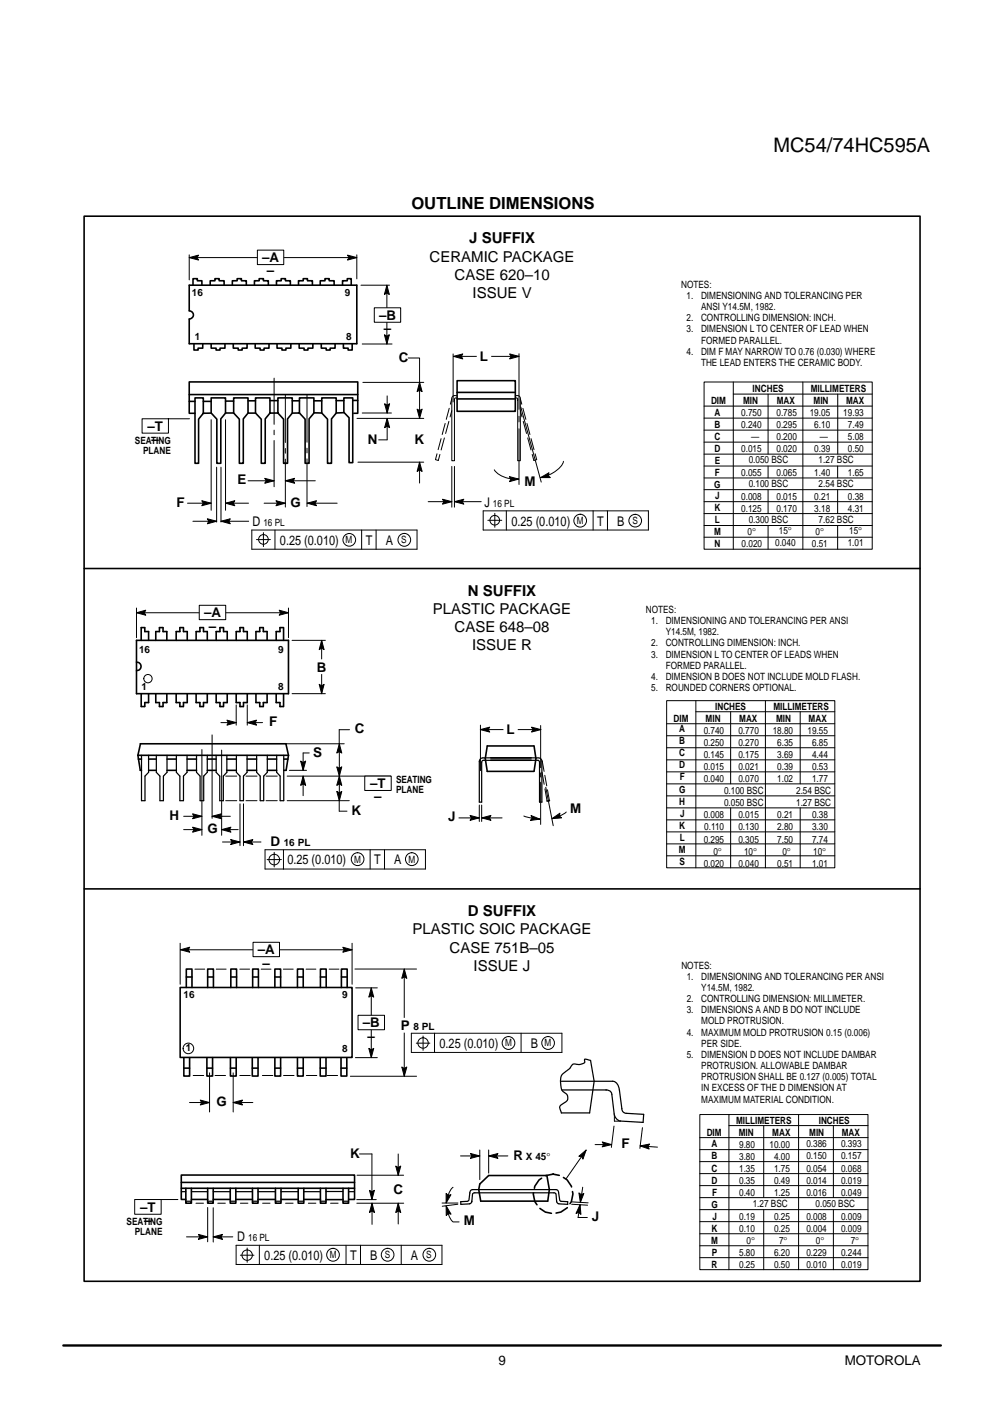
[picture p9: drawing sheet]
<svg xmlns="http://www.w3.org/2000/svg" width="210mm" height="297mm" viewBox="0 0 210 297" stroke-linecap="round" stroke-linejoin="round" font-family="sans-serif">
<g fill="#fff" stroke="#fff" stroke-width=".34">
<path d="M0 276.2h210v20.7h-210z" fill-rule="evenodd"/>
<path d="M9.7 286.2h58.3v9.5h-58.3z" fill-rule="evenodd"/>
</g>
<path d="M13.4 284.7h185.7" fill="none" stroke="#000" stroke-width=".5"/>
<g fill="none" stroke="#000" stroke-width=".34">
<path d="M17.8 45.7h176.9v225.4h-176.9zM40 60.3h35.5v12.4h-35.5v-5.2a.85 .85 0 0 0 .9-.9 .85 .85 0 0 0-.9-.8zM40.8 60.3v-1.3h1v.4h.9v.9M41 72.7v1.4h.9v-.4h1v-1M44.5 60.3v-.9h1v-.4h.9v.4h1v.9M44.7 72.7v1h1v.4h.9v-.4h1v-1M49.2 60.3v-.9h1v-.4h.9v.4h1v.9M49.4 72.7v1h1v.4h.8v-.4h1.1v-1M53.8 60.3v-.9h1v-.4h.9v.4h1.1v.9M54 72.7v1h1v.4h.9v-.4h1v-1M58.5 60.3v-.9h1v-.4h.9v.4h1v.9M58.6 72.7v1h1.1v.4h.8v-.4h1v-1"/>
<path d="M63.2 60.3v-.9h1v-.4h.9v.4h1v.9M63.3 72.7v1h1v.4h.9v-.4h1v-1M67.8 60.3v-.9h1v-.4h.9v.4h1v.9M68 72.7v1h1v.4h.9v-.4h1v-1M72.5 60.3v-.9h1v-.4h.8v1.3M72.7 72.7v1h1v.4h.8v-1.4M40 83.5h35.7M40 84.9h1.3M41.3 87.4h-1.3v-6.6h35.7v6.6h-.8M43 84.9h1.7M44.7 84.2h3v3.2l-1 1.2v9.4h-.8v-9.3l-1.2-1.3zM44.7 87.4h-1.7v-3.2h-1.7v13.8h.7v-9.3l1-1.3"/>
<path d="M47.7 87.4h1.7l1.2 1.3v9.3h.9v-9.4l1-1.2M47.7 84.9h1.7M49.4 87.4v-3.2h3.1v3.2h1.6M52.5 84.8h1.6M57.1 84.8h1.7M58.8 87.4l1.2 1.3v9.3h.8v-9.4l1-1.2v-3.2h-3v3.2h-1.7l-1 1.2v9.4h-.8v-9.3l-1.2-1.3v-3.2h3v3.2M61.8 84.8h1.6M63.4 87.4v-3.2h3v3.2l-1 1.2v9.4h-.8v-9.3l-1.2-1.3h-1.6M66.4 87.3l1.7 .1M66.4 84.8h1.7M68.1 84.2h3v3.2l-1 1.2v9.4h-.8v-9.3l-1.2-1.3zM71.1 84.8h1.7"/>
<path d="M72.8 84.2h1.8v13.7h-.7v-9.5l-1.1-1.2zM72.8 87.3l-1.7 .1M74.6 84.7h1.1M17.8 120.3h176.9"/>
</g>
<g fill="none" stroke="#000" stroke-width=".21">
<path d="M40 54.5l2-.5-.3 .5 .3 .5zM40 53.9v5.3M40 54.5h35.5M73.5 54l2 .5-2 .5 .3-.5zM75.5 53.9v5.1M76.4 60.3h6M76.6 72.8h6.4M81.3 70.8l.6 .3 .5-.3-.5 2zM81.9 60.3l.5 2-.5-.3-.6 .3zM81.9 60.3v12.5M86.4 75.7h2.4v12.8M96 75.4l1.9-.5-.3 .5 .3 .5z"/>
<path d="M96 75.4h13.8M107.8 74.9l2 .5-2 .5 .4-.5zM44.7 88.8v19.2M45.8 98.8v11.7M46.8 98.8v11.6M47.7 88.8v19.2M75.5 88.5h14.2M75.7 97.8h14M76.6 87.4h6.2M76.8 80.9h12.9M80.1 93.1h1.8M81.4 85.4l.5 .3 .5-.3-.5 2z"/>
<path d="M81.9 88.5l.5 2-.5-.3-.5 .3zM81.9 83.8v3.6M81.9 88.5v4.6M88.3 86.6l.5 .3 .5-.3-.5 1.9zM88.8 80.9l.5 2-.5-.3-.5 .3zM88.8 97.8l.5 1.9-.5-.3-.5 .3zM88.8 97.8v4.4M95.6 98.7v8.6M96.2 98.7v8.6M96.8 83.7h-.7a.6 .6 0 0 0-.5 .7v13.1h.6l-.1-13 .2-.3h.5M104.6 99.4a5.9 5.9 0 0 0 5.2 2M108.9 83.7h.7a.6 .6 0 0 1 .5 .7v13.1h-.6l.1-13-.2-.3h-.5"/>
<path d="M110.2 86.1l4.3 15.9M119.2 97.6a5.3 5.3 0 0 1-3.3 3l-1.5 .4M149 80.8h35.6v35.4h-35.6zM149 85.9h35.6M149 91h35.6M149 88.5h35.6M149 93.5h35.6M149 96.1h35.6M149 98.6h35.6M155.2 80.8v35.4M155.2 83.4h29.4M162.5 83.4v12.7"/>
<path d="M162.5 98.6v2.5M169.9 80.8v35.4M177.2 98.6v2.5M177.3 83.4v12.7M39.7 106.5h5M40.8 110.3h5M42.7 105.9l2 .6-2 .5 .3-.5zM43.9 109.8l1.9 .5-1.9 .5 .3-.5zM47.7 106.5l2-.6-.3 .6 .3 .5zM47.7 106.5h4.9M52.5 101.7h5.5M55.9 106.5h4.5"/>
<path d="M56 101.2l2 .5-2 .5 .3-.5zM58.4 105.9l2 .6-2 .5 .3-.5zM60.4 101.7l1.9-.5-.3 .5 .3 .5zM60.4 101.7h6.3M65 106.5l2-.6-.3 .6 .3 .5zM65 106.5h6.3M90.6 106.1h5M93.6 105.6l2 .5-2 .6 .3-.6zM96.2 106.1l1.9-.5-.3 .5 .3 .6zM96.2 106.1h5.6M107.8 100.8l2 .6-2 .5 .3-.5zM114.4 101l1.8-1-.2 .6 .4 .4z"/>
<path d="M149 101.1h35.6M149 103.6h35.6M149 106.1h35.6M149 111.2h35.6M149 108.7h35.6M149 113.7h35.6M162.5 103.6v5.1M162.5 111.2v5M177.2 103.6v5.1M177.2 111.2v5"/>
</g>
<g fill="#000">
<path d="M40 54.5l2-.5-.3 .5 .3 .5z" fill-rule="evenodd"/>
<path d="M73.5 54l2 .5-2 .5 .3-.5z" fill-rule="evenodd"/>
<path d="M81.3 70.8l.6 .3 .5-.3-.5 2z" fill-rule="evenodd"/>
<path d="M81.9 60.3l.5 2-.5-.3-.6 .3z" fill-rule="evenodd"/>
<path d="M96 75.4l1.9-.5-.3 .5 .3 .5z" fill-rule="evenodd"/>
<path d="M107.8 74.9l2 .5-2 .5 .4-.5z" fill-rule="evenodd"/>
<path d="M81.9 88.5l.5 2-.5-.3-.5 .3z" fill-rule="evenodd"/>
<path d="M81.4 85.4l.5 .3 .5-.3-.5 2z" fill-rule="evenodd"/>
<path d="M88.3 86.6l.5 .3 .5-.3-.5 1.9z" fill-rule="evenodd"/>
<path d="M88.8 80.9l.5 2-.5-.3-.5 .3z" fill-rule="evenodd"/>
<path d="M88.8 97.8l.5 1.9-.5-.3-.5 .3z" fill-rule="evenodd"/>
<path d="M42.7 105.9l2 .6-2 .5 .3-.5z" fill-rule="evenodd"/>
<path d="M43.9 109.8l1.9 .5-1.9 .5 .3-.5z" fill-rule="evenodd"/>
<path d="M47.7 106.5l2-.6-.3 .6 .3 .5z" fill-rule="evenodd"/>
<path d="M56 101.2l2 .5-2 .5 .3-.5z" fill-rule="evenodd"/>
<path d="M58.4 105.9l2 .6-2 .5 .3-.5z" fill-rule="evenodd"/>
<path d="M60.4 101.7l1.9-.5-.3 .5 .3 .5z" fill-rule="evenodd"/>
<path d="M65 106.5l2-.6-.3 .6 .3 .5z" fill-rule="evenodd"/>
<path d="M93.6 105.6l2 .5-2 .6 .3-.6z" fill-rule="evenodd"/>
<path d="M96.2 106.1l1.9-.5-.3 .5 .3 .6z" fill-rule="evenodd"/>
<path d="M107.8 100.8l2 .6-2 .5 .3-.5z" fill-rule="evenodd"/>
<path d="M114.4 101l1.8-1-.2 .6 .4 .4z" fill-rule="evenodd"/>
</g>
<path d="M58 80v23" fill="none" stroke="#000" stroke-width=".21" stroke-dasharray="9.8 1.2 1 1.2"/>
<path d="M60.4 83.5v23.8M65 83.5v23.7" fill="none" stroke="#000" stroke-width=".21" stroke-dasharray="10.1 1.3 1 1.3"/>
<path d="M95.6 84.4l-3.5 12.8M110.1 84.4l3.5 12.8" fill="none" stroke="#000" stroke-width=".21" stroke-dasharray="2.4 .9" stroke-dashoffset="1.2"/>
<path d="M92.1 97.2l.6 .2M113.6 97.2l-.6 .2" fill="none" stroke="#000" stroke-width=".21" stroke-dasharray="5.1 2.4" stroke-dashoffset="2.5"/>
<path d="M92.7 97.4l2.9-10.5M113 97.4l-2.9-10.5" fill="none" stroke="#000" stroke-width=".21" stroke-dasharray="2.6 1" stroke-dashoffset="1.3"/>
<path d="M95.9 74.9v10.1" fill="none" stroke="#000" stroke-width=".21" stroke-dasharray="10.2 1.3 1 1.3"/>
<path d="M109.8 74.8v27.7" fill="none" stroke="#000" stroke-width=".21" stroke-dasharray="11.8 1.5 1.2 1.5"/>
<path d="M96.7 80.5h12.3v6.5h-12.3z" fill-rule="evenodd" fill="#fff"/>
<path d="M96.7 80.5h12.3v6.5h-12.3zM96.7 84.4h12.3M96.7 83h12.3" fill="none" stroke="#000" stroke-width=".34"/>
<path d="M54.5 52.9h5.5v3.1h-5.5z" fill-rule="evenodd" fill="#fff"/>
<path d="M54.5 52.9h5.5v3.1h-5.5z" fill="none" stroke="#000" stroke-width=".21"/>
<path d="M79.2 65.1h5.6v3.1h-5.6z" fill-rule="evenodd" fill="#fff"/>
<path d="M79.2 65.1h5.6v3.1h-5.6zM46.8 110.3l1.9-.5-.3 .5 .3 .5zM46.8 110.3h5.8" fill="none" stroke="#000" stroke-width=".21"/>
<path d="M46.8 110.3l1.9-.5-.3 .5 .3 .5z" fill-rule="evenodd" fill="#000"/>
<path d="M30.1 88.6h10h-4.5v3h-5.5z" fill-rule="evenodd" fill="#fff"/>
<path d="M35.6 88.6v3h-5.5v-3h10" fill="none" stroke="#000" stroke-width=".21"/>
<path d="M100.9 73.9h3v3.2h-3z" fill-rule="evenodd" fill="#fff"/>
<g fill="none" stroke="#000" stroke-width=".21">
<path d="M53.3 112.1h34.9v4.1h-34.9zM54.3 114.2h2.9M55.7 112.7v2.9M58.2 112.1v4.1M76.5 112.1v4.1M79.6 112.1v4.1M102.2 108.1h35v4h-35zM103.2 110.1h3M104.7 108.6v3M107.1 108.1v4M125.5 108.1v4M128.5 108.1v4"/>
<path d="M28.9 129.6l1.9-.5-.3 .5 .3 .6zM28.9 128.6v6.3M28.9 129.6h32.1M59.1 129.1l1.9 .5-1.9 .6 .3-.6zM61 128.6v6.3M61.8 135.5h7M68.1 135.5l.5 1.9-.5-.3-.6 .3zM68.1 135.5v11.3M46.7 152.9h3.3M48 152.4l2 .5-2 .5 .3-.5zM50 149.1v4.3M52.3 152.9l2-.5-.3 .5 .3 .5z"/>
<path d="M52.3 149.1v4.3M52.3 152.9h3.3M60.5 157.4h12.3M61.8 146.8h7M65.4 159.3h-1.3v3.7M67.5 144.8l.6 .3 .5-.3-.5 2zM71.8 157.4l.5 1.9-.5-.3-.5 .3zM74 154.4h-2.2v17.2h1.6M101.6 154.4l2-.6-.3 .6 .3 .5zM101.6 154.4h12.8M112.5 153.8l1.9 .6-1.9 .5 .3-.5zM141.1 148.2h35.5v35.4h-35.5z"/>
<path d="M141.1 153.1h35.5M141.1 158.2h35.5M141.1 155.7h35.5M147.2 148.2v35.4M147.2 150.6h29.4M154.6 150.6v15.2M162 148.2v35.4M169.3 150.6v15.2M38.9 175.5h3.8M38.9 172.7h3.8M40.8 175l1.9 .5-1.9 .6 .3-.6zM40.8 172.2l1.9 .5-1.9 .5 .3-.5z"/>
<path d="M44.9 172.7l1.9-.5-.3 .5 .3 .5zM44.9 172.7h3.8M46.9 175.5l2-.5-.3 .5 .3 .6zM46.9 175.5h3.5M47.1 178.1h3.7M47.8 169.4h2.3M47.8 164.2h2.3M48.8 177.6l2 .5-2 .6 .3-.6zM50.8 170.1v8.8M51.5 178.1l2-.5-.3 .5 .3 .6zM51.5 170.1v8.8M51.5 178.1h3.7"/>
<path d="M52 169.4h2.4M52 164.2h2.4M56.3 169.4h2.4M56.3 164.2h2.4M60.8 169.4h13.1M60.8 164.2h21.9M61.2 163h3.7M63.6 161l.5 .3 .6-.3-.6 2zM64.1 164.2l.6 2-.6-.3-.5 .3zM64.1 164.2v4.1M71.3 162.2l.5 .3 .5-.3-.5 2zM71.3 167.4l.5 .3 .5-.3-.5 2z"/>
<path d="M71.8 164.2l.5 2-.5-.3-.5 .3zM97.1 173h4.3M99.5 172.5l1.9 .5-1.9 .6 .3-.6zM101.4 170.3v3.5M101.9 173l2-.5-.3 .5 .3 .6zM101.9 170.3v3.5M101.9 173h4.3M110.8 172.6l2.3 .5M112.4 172.5l1.8 .8-2 .3 .4-.5zM112.9 173.2l1.3 .1M116.8 173.2l1.7-1.2-.1 .6 .4 .4zM117.9 172.8l-1.1 .4"/>
<path d="M119.8 171.8l-1.8 1M141.1 160.8h35.5M141.1 163.3h35.5M141.1 168.4h35.5M141.1 165.8h35.5M141.1 170.9h35.5M141.1 173.5h35.5M141.1 178.5h35.5M141.1 176h35.5M154.6 170.9v12.7M169.3 170.9v12.7M141.1 181.1h35.5"/>
<circle cx="55.7" cy="114.1" r="1.02"/>
<circle cx="73.9" cy="114.2" r="1.34"/>
<circle cx="85.5" cy="114.2" r="1.35"/>
<circle cx="104.7" cy="110.1" r="1.02"/>
<circle cx="122.8" cy="110.1" r="1.35"/>
<circle cx="134.4" cy="110.2" r="1.34"/>
<circle cx="31.3" cy="143.6" r=".88"/>
</g>
<g fill="#000">
<path d="M28.9 129.6l1.9-.5-.3 .5 .3 .6z" fill-rule="evenodd"/>
<path d="M59.1 129.1l1.9 .5-1.9 .6 .3-.6z" fill-rule="evenodd"/>
<path d="M68.1 135.5l.5 1.9-.5-.3-.6 .3z" fill-rule="evenodd"/>
<path d="M48 152.4l2 .5-2 .5 .3-.5z" fill-rule="evenodd"/>
<path d="M52.3 152.9l2-.5-.3 .5 .3 .5z" fill-rule="evenodd"/>
<path d="M67.5 144.8l.6 .3 .5-.3-.5 2z" fill-rule="evenodd"/>
<path d="M71.8 157.4l.5 1.9-.5-.3-.5 .3z" fill-rule="evenodd"/>
<path d="M101.6 154.4l2-.6-.3 .6 .3 .5z" fill-rule="evenodd"/>
<path d="M112.5 153.8l1.9 .6-1.9 .5 .3-.5z" fill-rule="evenodd"/>
<path d="M40.8 175l1.9 .5-1.9 .6 .3-.6z" fill-rule="evenodd"/>
<path d="M40.8 172.2l1.9 .5-1.9 .5 .3-.5z" fill-rule="evenodd"/>
<path d="M44.9 172.7l1.9-.5-.3 .5 .3 .5z" fill-rule="evenodd"/>
<path d="M46.9 175.5l2-.5-.3 .5 .3 .6z" fill-rule="evenodd"/>
<path d="M48.8 177.6l2 .5-2 .6 .3-.6z" fill-rule="evenodd"/>
<path d="M51.5 178.1l2-.5-.3 .5 .3 .6z" fill-rule="evenodd"/>
<path d="M64.1 164.2l.6 2-.6-.3-.5 .3z" fill-rule="evenodd"/>
<path d="M63.6 161l.5 .3 .6-.3-.6 2z" fill-rule="evenodd"/>
<path d="M71.3 162.2l.5 .3 .5-.3-.5 2z" fill-rule="evenodd"/>
<path d="M71.3 167.4l.5 .3 .5-.3-.5 2z" fill-rule="evenodd"/>
<path d="M71.8 164.2l.5 2-.5-.3-.5 .3z" fill-rule="evenodd"/>
<path d="M99.5 172.5l1.9 .5-1.9 .6 .3-.6z" fill-rule="evenodd"/>
<path d="M101.9 173l2-.5-.3 .5 .3 .6z" fill-rule="evenodd"/>
<path d="M112.4 172.5l1.8 .8-2 .3 .4-.5z" fill-rule="evenodd"/>
<path d="M116.8 173.2l1.7-1.2-.1 .6 .4 .4z" fill-rule="evenodd"/>
</g>
<path d="M29.9 159.8v9.6h.8v-5.2l.7-.8v-3.6M33.1 159.8v3.6l.7 .8v5.2h.8v-5.2l.7-.8v-3.6M37.3 159.8v3.6l.8 .8v5.2h.7v-5.2l.8-.8v-3.6M41.6 159.8v3.6l.7 .8v5.2h.8v-5.2l.8-.8v-3.6M45.7 159.8v3.6l.8 .8v5.2h.8v-5.2l.7-.8v-3.6M50 159.8v3.6l.8 .8v5.2h.7v-5.2l.8-.8v-3.6M54.3 159.8v3.6l.8 .8v5.2h.7v-5.2l.8-.8v-3.6M58.5 159.8v3.6l.8 .8v5.2h.7v-9.6M113.8 160.3l-11.8 .1a.78 .78 0 0 0-.6 .7v8.6h.5v-8.4l.2-.4h11.7l.3 .2 .1 .2M113.9 160.3l.2 .1a.78 .78 0 0 1 .6 .7v8.6h-.5v-8.6" fill="none" stroke="#000" stroke-width=".26"/>
<g fill="none" stroke="#000" stroke-width=".34">
<path d="M28.9 135.5h32.1v11.3h-32.1zM30.6 132.8h-.7v2.7M30.6 132.8v.8h.8v1.9M34.5 132.8h-.8v.8h-.7v1.9M34.5 132.8v.8h.8v1.9M38.8 132.8h-.7v.8h-.8v1.9M38.8 132.8v.8h.8v1.9M43 132.8h-.7v.8h-.8v1.9M43.1 132.8v.8h.8v1.9M47.3 132.8h-.8v.8h-.8v1.9M47.3 132.8v.8h.8v1.9M51.5 132.8h-.7v.8h-.8v1.9"/>
<path d="M51.5 132.8v.8h.8v1.9M54.2 135.5v-1.9h.8v-.8h.7v.8h.8v1.9M60 132.8h-.8v.8h-.8v1.9M60 132.8v2.7M28.9 140.1a.9 .9 0 0 1 .9 .9 .9 .9 0 0 1-.9 .9M29.2 159.8l.5 3.2h.2M29.2 159.8h31.8M29.7 157.4h30.8l.5 2.4M29.7 157.4l-.5 2.4M29.9 146.8v2.7h.7M31.4 146.8v1.8h-.8v.9M33 146.8v1.8h.7v.9h.8"/>
<path d="M35.3 146.8v1.8h-.8v.9M37.3 146.8v1.8h.8v.9h.7M39.6 146.8v1.8h-.8v.9M41.5 146.8v1.8h.8v.9h.7M43.9 146.8v1.8h-.8v.9M45.7 146.8v1.8h.8v.9h.8M48.1 146.8v1.8h-.8v.9M50 146.8v1.8h.8v.9h.7M52.3 146.8v1.8h-.8v.9M54.2 146.8v1.8h.8v.9h.7v-.9h.8v-1.8M58.4 146.8v1.8h.8v.9h.8M60 146.8v2.7"/>
<path d="M61 159.8l-.5 3.2h-.5M112.9 157.8h-9.8l-.4 2.7 .4 2.7h9.8M113 157.8l.4 2.7-.4 2.7M29.3 160.6h.6M31.4 160.6h1.7M31.4 163h1.7M35.3 160.6h2M35.3 163h2M39.6 160.6h2M39.6 163h2M43.9 160.6h1.8M43.9 163h1.8"/>
<path d="M48 160.6h2M48 163h2M52.3 160.6h2M52.3 163h2M56.6 160.6h1.9M56.6 163h1.9M60 160.6h.9M103.8 160.3h8.6M103.8 160.8h8.6M116.3 169.4l-.5 .1"/>
</g>
<path d="M114.4 174.4v-21" fill="none" stroke="#000" stroke-width=".21" stroke-dasharray="8.9 1.1 .9 1.1"/>
<path d="M101.7 153.4v9.7" fill="none" stroke="#000" stroke-width=".21" stroke-dasharray="9.6 2.4 1 2.4"/>
<path d="M115.5 166.6l1.6 8.1" fill="none" stroke="#000" stroke-width=".21" stroke-dasharray="8.3 2.1 .8 2.1"/>
<path d="M42.7 158.6v18.1" fill="none" stroke="#000" stroke-width=".21" stroke-dasharray="18.2 2.3 1.8 2.3"/>
<path d="M46.9 158.7v18" fill="none" stroke="#000" stroke-width=".21" stroke-dasharray="18 2.3 1.8 2.3"/>
<path d="M44.9 155.5v17.6" fill="none" stroke="#000" stroke-width=".21" stroke-dasharray="17.7 2.2 1.8 2.2"/>
<path d="M114.7 161l1.6 8.4" fill="none" stroke="#000" stroke-width=".21" stroke-dasharray="2.3 .8"/>
<path d="M115.8 169.5l-1.1-6.2" fill="none" stroke="#000" stroke-width=".21" stroke-dasharray="2.6 1"/>
<path d="M42.2 128.1h5.6v3h-5.6z" fill-rule="evenodd" fill="#fff"/>
<path d="M42.2 128.1h5.6v3h-5.6z" fill="none" stroke="#000" stroke-width=".21"/>
<g fill="#fff">
<path d="M66.7 139.5h3v3.1h-3z" fill-rule="evenodd"/>
<path d="M77.2 164.2h5.6v3h-5.6z" fill-rule="evenodd"/>
</g>
<path d="M77.2 164.2h5.6v3h-5.6z" fill="none" stroke="#000" stroke-width=".21"/>
<path d="M106.5 152.8h3.1v3.1h-3.1z" fill-rule="evenodd" fill="#fff"/>
<g fill="none" stroke="#000" stroke-width=".21">
<path d="M56.1 179.8h33.9v4.1h-33.9zM60 179.8v4.1M78.3 179.8v4.1M81.4 179.8v4.1M38.1 199.6v8.6M56.5 181.9h3M58 180.3v3.1M74.5 199.6v8.6M38.2 200.9l1.9-.5-.3 .5 .3 .6zM38.2 200.9h36.3M41.2 205h2.1M45.8 205h2"/>
<path d="M50.7 205h2.1M55.3 205h2M60 205h2M64.8 205h2M69.6 205h2.1M72.5 200.4l2 .5-2 .6 .3-.6zM75.1 205h13M75.3 209h4.5M78.6 209l.5 2-.5-.3-.6 .3zM78.6 209v14.8M85.5 205l.6 2-.6-.3-.5 .3zM85.5 205v22.7"/>
<path d="M40.1 233.3h4.2M40.9 227.5h2.2M42.4 232.7l1.9 .6-1.9 .5 .3-.5zM45.5 227.5h2.2M49.3 233.3l2-.6-.3 .6 .3 .5zM49.3 233.3h4.2M50.7 227.5h2.3M55.5 227.5h2.2M60 227.5h2.2M64.8 227.5h2.2M69.2 227.5h2.2M74.1 227.7h14"/>
<path d="M75.2 223.8h4.6M78 221.8l.6 .3 .5-.3-.5 2zM85 225.7l.5 .3 .6-.3-.6 2zM148.1 235.8h35.6v32.8h-35.6zM154.2 235.8v32.8M154.2 238.1h29.5M161.6 238.1v15.3M169 235.8v32.8M176.3 238.1v15.3M28.5 253.8h9.1M41.5 254.6h1.6M43.9 255.5v7.2"/>
<path d="M45.1 255.5v7.3M46.1 254.6h1.6M50.9 254.6h1.6M55.6 254.6h1.5M60.4 254.6h1.6M65.2 254.6h1.6M69.9 254.6h1.6M75.5 253.8h4.1M75.5 254.6h9.9M75.5 248.6h9.9M76.1 244.1h2.6v9.7M78.2 251.8l.5 .3 .5-.3-.5 2z"/>
<path d="M78.7 254.6l.5 1.9-.5-.3-.5 .3zM78.7 254.6v4.4M148.1 240.7h35.6M148.1 245.8h35.6M148.1 243.2h35.6M148.1 248.3h35.6M148.1 250.8h35.6M148.1 255.9h35.6M148.1 253.4h35.6M148.1 258.5h35.6M161.6 255.9v12.7M176.3 255.9v12.7"/>
<path d="M39.5 261.7h4.4M42 261.2l1.9 .5-1.9 .5 .3-.5zM45.1 261.7l2-.5-.3 .5 .3 .5zM45.1 261.7h4.2M50 263.5h43.5v4h-43.5zM54.9 263.5v4M73.2 263.5v4M76.3 263.5v4M84.9 263.5v4M148.1 261h35.6M148.1 263.6h35.6M148.1 266.1h35.6"/>
<circle cx="58" cy="181.9" r="1.12"/>
<circle cx="75.7" cy="181.8" r="1.35"/>
<circle cx="87.1" cy="181.8" r="1.35"/>
<circle cx="39.9" cy="221.8" r="1.12"/>
<circle cx="70.5" cy="265.5" r="1.35"/>
<circle cx="82" cy="265.5" r="1.35"/>
<circle cx="90.8" cy="265.5" r="1.35"/>
</g>
<g fill="none" stroke="#000" stroke-width=".34">
<path d="M38.1 208.9h36.4v14.8h-36.4zM39.4 208.9v-3.9h1.2v3.9M39.4 206.7h1.2M43.9 208.9v-3.9h1.3v3.9M43.9 206.7h1.3M48.8 208.9v-3.9h1.3v3.9M48.8 206.7h1.3M53.5 208.9v-3.9h1.2v3.9M53.5 206.7h1.2M58.2 208.9v-3.9h1.2v3.9M58.2 206.7h1.2M62.9 208.9v-3.9h1.3v3.9"/>
<path d="M62.9 206.7h1.3M67.8 208.9v-3.9h1.2v3.9M67.8 206.7h1.2M72.2 208.9v-3.9h1.3v3.9M72.2 206.7h1.3M38.9 223.8v3.9h1.2v-3.9M38.9 226h1.2M43.8 223.8v3.9h1.2v-3.9M43.8 226h1.2M48.8 223.8v3.9h1.2v-3.9M48.8 226h1.2M53.4 223.8v3.9h1.2v-3.9"/>
<path d="M53.4 226h1.2M58.2 223.8v3.9h1.2v-3.9M58.2 226h1.2M62.9 223.8v3.9h1.3v-3.9M62.9 226h1.3M67.8 223.8v3.9h1.2v-3.9M67.8 226h1.2M72.2 223.8v3.9h1.2v-3.9M72.2 226h1.2M38.4 251.4h36.6M38.4 250.2h36.6M39.3 253.8h-.9v-5.2h36.6v5.2h-1.2"/>
<path d="M39.3 251.4v3.2h1.2v-3.2M40.5 253.8h3.4M43.9 251.4v3.2h1.2v-3.2M45.1 253.8h3.6M48.7 251.4v3.2h1.2v-3.2M49.9 253.8h3.5M53.4 251.4v3.2h1.2v-3.2M54.6 253.8h3.7M58.3 251.4v3.2h1.2v-3.2M59.5 253.8h3.6M63.1 251.4v3.2h1.2v-3.2M64.3 253.8h3.5"/>
<path d="M67.8 251.4v3.2h1.2v-3.2M69 253.8h3.6M72.6 251.4v3.2h1.2v-3.2"/>
</g>
<g fill="none" stroke="#000" stroke-width=".26">
<path d="M38.4 252.1h.9M39.3 254.1h1.2M40.5 252.1h3.4M43.9 254.1h1.2M45.1 252.1h3.6M48.7 254.1h1.2M49.9 252.1h3.5M53.4 254.1h1.2M54.6 252.1h3.7M58.3 254.1h1.2M59.5 252.1h3.6M63.1 254.1h1.2"/>
<path d="M64.3 252.1h3.5M67.8 254.1h1.2M69 252.1h3.5M72.6 254.1h1.2M73.8 252.1h1.1"/>
</g>
<g fill="#000">
<path d="M38.2 200.9l1.9-.5-.3 .5 .3 .6z" fill-rule="evenodd"/>
<path d="M72.5 200.4l2 .5-2 .6 .3-.6z" fill-rule="evenodd"/>
<path d="M78.6 209l.5 2-.5-.3-.6 .3z" fill-rule="evenodd"/>
<path d="M85.5 205l.6 2-.6-.3-.5 .3z" fill-rule="evenodd"/>
<path d="M42.4 232.7l1.9 .6-1.9 .5 .3-.5z" fill-rule="evenodd"/>
<path d="M49.3 233.3l2-.6-.3 .6 .3 .5z" fill-rule="evenodd"/>
<path d="M78 221.8l.6 .3 .5-.3-.5 2z" fill-rule="evenodd"/>
<path d="M85 225.7l.5 .3 .6-.3-.6 2z" fill-rule="evenodd"/>
<path d="M78.2 251.8l.5 .3 .5-.3-.5 2z" fill-rule="evenodd"/>
<path d="M78.7 254.6l.5 1.9-.5-.3-.5 .3z" fill-rule="evenodd"/>
<path d="M42 261.2l1.9 .5-1.9 .5 .3-.5z" fill-rule="evenodd"/>
<path d="M45.1 261.7l2-.5-.3 .5 .3 .5z" fill-rule="evenodd"/>
</g>
<path d="M44.3 227v8.3M49.3 227v8.3" fill="none" stroke="#000" stroke-width=".21" stroke-dasharray="8.3 2.1 .8 2.1"/>
<path d="M53.5 199.4h5.6v3h-5.6z" fill-rule="evenodd" fill="#fff"/>
<path d="M53.5 199.4h5.6v3h-5.6z" fill="none" stroke="#000" stroke-width=".21"/>
<path d="M75.8 214.8h5.6v3.1h-5.6z" fill-rule="evenodd" fill="#fff"/>
<g fill="none" stroke="#000" stroke-width=".21">
<path d="M75.8 214.8h5.6v3.1h-5.6zM129.9 238.2l-.5 4.6M130 235.9v1.3h1.2M135.9 238.6l-.5 4.4M28.5 253.9v3h5.6v-3M83.7 246.7l.6 .3 .5-.3-.5 2zM84.3 254.6l.5 1.9-.5-.3-.6 .3zM84.3 244.1v4.6M84.3 254.6v4.4M93.5 254.5h3.4M94.4 252.5l.4 .4 .6-.1-1 1.7zM94.4 255.1l1 1.8-.5-.2-.5 .5z"/>
<path d="M94.4 255.1l.2 .7M94.7 256.3a4.1 4.1 0 0 0 1.2 2.2h1.2M95.9 251.2a4.1 4.1 0 0 0-1.2 2.2l-.3 1.1M96.9 254.8l-3.3 .4M97.4 244.6h4.1M99.5 244l2 .6-2 .5 .4-.5zM101.5 243.3v6.3M103.4 244.6l2-.6-.3 .6 .3 .5zM103.4 243.3v4.9M103.4 244.6h4.1M121 254.8l3.3 .2M121 254.3l3.4 .2"/>
<path d="M122.5 244.6l1.5-1.3-.7 1.9-.2-.5zM122.5 252.4l.5 .3 .5-.2-.7 1.9zM122.7 254.9l.2 2-.5-.4-.5 .2zM122.7 254.9l-.4 2.7h2M123.3 251.2l-.5 3.2M124 243.3l-4.2 6.1M125.9 242.2h3.5M127.4 241.6l2 .6-2 .4 .3-.5zM135.4 242.4l2-.4-.3 .5 .3 .6zM135.4 242.4l3.7 .3"/>
</g>
<g fill="#000">
<path d="M83.7 246.7l.6 .3 .5-.3-.5 2z" fill-rule="evenodd"/>
<path d="M84.3 254.6l.5 1.9-.5-.3-.6 .3z" fill-rule="evenodd"/>
<path d="M94.4 252.5l.4 .4 .6-.1-1 1.7z" fill-rule="evenodd"/>
<path d="M94.4 255.1l1 1.8-.5-.2-.5 .5z" fill-rule="evenodd"/>
<path d="M99.5 244l2 .6-2 .5 .4-.5z" fill-rule="evenodd"/>
<path d="M103.4 244.6l2-.6-.3 .6 .3 .5z" fill-rule="evenodd"/>
<path d="M122.7 254.9l.2 2-.5-.4-.5 .2z" fill-rule="evenodd"/>
<path d="M122.5 252.4l.5 .3 .5-.2-.7 1.9z" fill-rule="evenodd"/>
<path d="M122.5 244.6l1.5-1.3-.7 1.9-.2-.5z" fill-rule="evenodd"/>
<path d="M127.4 241.6l2 .6-2 .4 .3-.5z" fill-rule="evenodd"/>
<path d="M135.4 242.4l2-.4-.3 .5 .3 .6z" fill-rule="evenodd"/>
</g>
<path d="M118.6 228.8h11.1a1.79 1.79 0 0 1 1.4 1.8l.6 4.4 .3 .4 .5 .1 3.7 .3-.1 1.7-4.8-.3-.7-.4-.6-.8-.6-4.7-.3-.5-.9-.2M118.9 230.6h9.4M119.1 227.2l.4-.3a4.5 4.5 0 0 0 1.7-1.7h1.7l.6-.3 .2-.3a.36 .36 0 0 1 .1-.5 .36 .36 0 0 1 .5 .1l.7 .2 .7 4.4-.9 6.7h-6l-.1-.4a1.03 1.03 0 0 1 .5-1.7l.7-.5 .2-.6a1.43 1.43 0 0 0-1-1.4l-.3-.7-.2-1.6 .2-1zM99.4 254.7l.4-.3 .2-1.7 .4-.3h16.9l.4 .3 .1 1.7 .5 .3M99.4 254.7l-1.9 .1v-.6h1.4l.3-.2 .3-1.9 .1-.3 .4-.1h17.7l.3 .1 .2 .3 .3 1.9 1.6 .2v.6l-1.8-.1" fill="none" stroke="#000" stroke-width=".26"/>
<path d="M101.5 250.5l1.9-1.8h12.3l.5 3-.3 2.4h-14.2l-.4-2.4z" fill="none" stroke="#000" stroke-width=".34"/>
<path d="M117 248.4a4.2 4.2 0 0 1 3.9 5.8 4.2 4.2 0 0 1-6.8 1.4 4.2 4.2 0 0 1 1.3-6.9l1.6-.3" fill="none" stroke="#000" stroke-width=".34" stroke-dasharray="2.7 1" stroke-dashoffset="1.4"/>
<path d="M84.1 215.3h3v3.2h-3z" fill-rule="evenodd" fill="#fff"/>
<g fill="none" stroke="#000" stroke-width=".21">
<path d="M87 218.6h31.9v4.1h-31.9zM89.5 219.2v3M91.9 218.6v4.1M110.3 218.6v4.1M88.1 220.7h2.9M50.9 265.6h2.8M52.3 264v3.1"/>
<circle cx="89.5" cy="220.7" r="1.1"/>
<circle cx="107.6" cy="220.7" r="1.35"/>
<circle cx="116" cy="220.7" r="1.35"/>
<circle cx="52.3" cy="265.6" r="1.1"/>
</g>
<path d="M17.8 188.1h176.9" fill="none" stroke="#000" stroke-width=".34"/>
<text font-size="4.2" x="163.7" y="32.1">MC54/74HC595A</text>
<text font-size="3.5" x="87" y="44.2">OUTLINE DIMENSIONS</text>
<g font-size="3.2">
<text x="99.3" y="51.5">J SUFFIX</text>
<text x="90.9" y="55.3">CERAMIC PACKAGE</text>
<text x="96.2" y="59.2">CASE 620–10</text>
<text x="100" y="63">ISSUE V</text>
<text x="91.6" y="129.9">PLASTIC PACKAGE</text>
<text x="99" y="126">N SUFFIX</text>
<text x="96.2" y="133.7">CASE 648–08</text>
<text x="99.9" y="137.6">ISSUE R</text>
<text x="87.3" y="197.7">PLASTIC SOIC PACKAGE</text>
<text x="99" y="193.8">D SUFFIX</text>
<text x="95.1" y="201.5">CASE 751B–05</text>
<text x="100.2" y="205.4">ISSUE J</text>
</g>
<g font-size="2.8">
<text x="55.5" y="55.5">–A</text>
<text x="56.5" y="58.3">–</text>
<text x="80.2" y="67.7">–B</text>
<text x="81.2" y="70.5">–</text>
<text x="84.4" y="76.6">C</text>
<text x="101.6" y="76.4">L</text>
<text x="31.2" y="91.2">–T</text>
<text x="32.1" y="94">–</text>
<text x="77.8" y="93.9">N</text>
<text x="87.7" y="93.9">K</text>
<text x="37.4" y="107.2">F</text>
<text x="50.2" y="102.5">E</text>
<text x="61.5" y="107.2">G</text>
<text x="102.5" y="107.2">J</text>
<text x="111" y="102.7">M</text>
<text x="53.4" y="111.3">D</text>
<text x="108.2" y="111.2">0.25 (0.010)</text>
<text x="126.4" y="111.2">T</text>
<text x="130.6" y="111.2">B</text>
<text x="59.2" y="115.2">0.25 (0.010)</text>
<text x="77.4" y="115.2">T</text>
<text x="81.6" y="115.2">A</text>
<text x="43.2" y="130.6">–A</text>
<text x="44.2" y="133.4">–</text>
<text x="67" y="142.1">B</text>
<text x="56.9" y="153.7">F</text>
<text x="75.1" y="155.2">C</text>
<text x="107.2" y="155.3">L</text>
<text x="66.3" y="160.1">S</text>
<text x="78.3" y="166.8">–T</text>
<text x="35.8" y="173.5">H</text>
<text x="74.4" y="172.4">K</text>
<text x="79.2" y="169.6">–</text>
<text x="94.8" y="173.8">J</text>
<text x="120.6" y="172">M</text>
<text x="43.9" y="176.3">G</text>
<text x="57.2" y="178.9">D</text>
<text x="60.8" y="182.9">0.25 (0.010)</text>
<text x="79.2" y="182.9">T</text>
<text x="83.4" y="182.9">A</text>
<text x="54.5" y="201.9">–A</text>
<text x="55.6" y="204.7">–</text>
<text x="76.8" y="217.4">–B</text>
<text x="77.8" y="220.2">–</text>
<text x="84.8" y="218">P</text>
<text x="93" y="221.7">0.25 (0.010)</text>
<text x="112.3" y="221.7">B</text>
<text x="45.8" y="234">G</text>
<text x="74.1" y="244.9">K</text>
<text x="108.7" y="245.3">R</text>
<text x="131.5" y="242.9">F</text>
<text x="29.7" y="256.4">–T</text>
<text x="83.3" y="252.7">C</text>
<text x="30.5" y="259.2">–</text>
<text x="50.2" y="262.5">D</text>
<text x="98.1" y="259.2">M</text>
<text x="125.2" y="258.3">J</text>
<text x="55.9" y="266.6">0.25 (0.010)</text>
<text x="74.1" y="266.6">T</text>
<text x="78.3" y="266.6">B</text>
<text x="87" y="266.6">A</text>
<text x="105.5" y="288.8">9</text>
<text x="178.8" y="288.8">MOTOROLA</text>
</g>
<g font-size="2.1">
<text x="40.6" y="62.7">16</text>
<text x="73" y="62.7">9</text>
<text x="144.1" y="60.9">NOTES:</text>
<text x="145.3" y="63.3">1.</text>
<text x="148.3" y="63.3">DIMENSIONING AND TOLERANCING PER</text>
<text x="148.3" y="65.6">ANSI Y14.5M, 1982.</text>
<text x="41.2" y="71.9">1</text>
<text x="73.3" y="71.9">8</text>
<text x="145.3" y="68">2.</text>
<text x="145.3" y="70.3">3.</text>
<text x="148.3" y="68">CONTROLLING DIMENSION: INCH.</text>
<text x="148.3" y="70.3">DIMENSION L TO CENTER OF LEAD WHEN</text>
<text x="145.3" y="75.1">4.</text>
<text x="148.3" y="75.1">DIM F MAY NARROW TO 0.76 (0.030) WHERE</text>
<text x="148.3" y="72.7">FORMED PARALLEL.</text>
<text x="148.3" y="77.4">THE LEAD ENTERS THE CERAMIC BODY.</text>
<text x="159.3" y="82.9">INCHES</text>
<text x="171.6" y="82.9">MILLIMETERS</text>
<text x="150.5" y="85.6">DIM</text>
<text x="151.2" y="88.1">A</text>
<text x="156.8" y="88.1">0.750</text>
<text x="157.2" y="85.6">MIN</text>
<text x="164.3" y="88.1">0.785</text>
<text x="164.3" y="85.6">MAX</text>
<text x="171.3" y="88.1">19.05</text>
<text x="172.1" y="85.6">MIN</text>
<text x="178.4" y="88.1">19.93</text>
<text x="179" y="85.6">MAX</text>
<text x="28.5" y="93.9">SEATING</text>
<text x="151.2" y="90.6">B</text>
<text x="151.2" y="93.1">C</text>
<text x="151.2" y="95.6">D</text>
<text x="156.8" y="90.6">0.240</text>
<text x="156.8" y="95.7">0.015</text>
<text x="158.9" y="93.1">—</text>
<text x="164.3" y="90.6">0.295</text>
<text x="164.3" y="93.1">0.200</text>
<text x="164.3" y="95.7">0.020</text>
<text x="172.3" y="90.6">6.10</text>
<text x="172.3" y="95.7">0.39</text>
<text x="173.4" y="93.1">—</text>
<text x="179.4" y="90.6">7.49</text>
<text x="179.4" y="93.1">5.08</text>
<text x="179.4" y="95.7">0.50</text>
<text x="30.3" y="96">PLANE</text>
<text x="151.2" y="98.1">E</text>
<text x="151.3" y="100.6">F</text>
<text x="156.8" y="100.7">0.055</text>
<text x="158.4" y="98.1">0.050 BSC</text>
<text x="164.3" y="100.7">0.065</text>
<text x="172.3" y="100.7">1.40</text>
<text x="173.2" y="98.1">1.27 BSC</text>
<text x="179.4" y="100.7">1.65</text>
<text x="104.3" y="107.2">16 PL</text>
<text x="151.1" y="103.1">G</text>
<text x="151.3" y="105.6">J</text>
<text x="156.8" y="105.8">0.008</text>
<text x="158.4" y="103.1">0.100 BSC</text>
<text x="164.3" y="105.8">0.015</text>
<text x="172.3" y="105.8">0.21</text>
<text x="173.2" y="103.1">2.54 BSC</text>
<text x="179.4" y="105.8">0.38</text>
<text x="55.7" y="111.3">16 PL</text>
<text x="122" y="110.8">M</text>
<text x="133.8" y="110.9">S</text>
<text x="151.1" y="113.2">M</text>
<text x="151.2" y="108.2">K</text>
<text x="151.3" y="110.7">L</text>
<text x="156.8" y="108.3">0.125</text>
<text x="158.2" y="113.2">0°</text>
<text x="158.4" y="110.6">0.300 BSC</text>
<text x="164.3" y="108.3">0.170</text>
<text x="164.8" y="113.1">15°</text>
<text x="172.3" y="108.3">3.18</text>
<text x="172.6" y="113.2">0°</text>
<text x="173.2" y="110.6">7.62 BSC</text>
<text x="179.4" y="108.3">4.31</text>
<text x="179.7" y="113.1">15°</text>
<text x="73.1" y="114.9">M</text>
<text x="84.9" y="115">S</text>
<text x="151.2" y="115.7">N</text>
<text x="156.9" y="115.7">0.020</text>
<text x="164" y="115.6">0.040</text>
<text x="171.8" y="115.7">0.51</text>
<text x="179.4" y="115.6">1.01</text>
<text x="136.7" y="129.7">NOTES:</text>
<text x="137.8" y="132">1.</text>
<text x="137.8" y="136.8">2.</text>
<text x="140.9" y="132">DIMENSIONING AND TOLERANCING PER ANSI</text>
<text x="140.9" y="136.8">CONTROLLING DIMENSION: INCH.</text>
<text x="140.9" y="134.4">Y14.5M, 1982.</text>
<text x="29.4" y="138.1">16</text>
<text x="58.8" y="138.1">9</text>
<text x="137.8" y="139.1">3.</text>
<text x="137.8" y="143.9">4.</text>
<text x="140.9" y="139.1">DIMENSION L TO CENTER OF LEADS WHEN</text>
<text x="140.9" y="143.9">DIMENSION B DOES NOT INCLUDE MOLD FLASH.</text>
<text x="140.9" y="141.5">FORMED PARALLEL.</text>
<text x="29.9" y="146">1</text>
<text x="58.8" y="146">8</text>
<text x="137.8" y="146.2">5.</text>
<text x="140.9" y="146.2">ROUNDED CORNERS OPTIONAL.</text>
<text x="142.5" y="152.8">DIM</text>
<text x="143.7" y="154.9">A</text>
<text x="148.9" y="155.3">0.740</text>
<text x="149.3" y="152.8">MIN</text>
<text x="151.3" y="150.1">INCHES</text>
<text x="156.2" y="155.3">0.770</text>
<text x="156.4" y="152.8">MAX</text>
<text x="163.5" y="155.3">18.80</text>
<text x="163.6" y="150.1">MILLIMETERS</text>
<text x="164.2" y="152.8">MIN</text>
<text x="170.9" y="155.3">19.55</text>
<text x="171.1" y="152.8">MAX</text>
<text x="143.7" y="157.5">B</text>
<text x="143.7" y="160">C</text>
<text x="148.9" y="157.8">0.250</text>
<text x="148.9" y="160.4">0.145</text>
<text x="156.2" y="157.8">0.270</text>
<text x="156.2" y="160.4">0.175</text>
<text x="164.5" y="157.8">6.35</text>
<text x="164.5" y="160.4">3.69</text>
<text x="171.8" y="157.8">6.85</text>
<text x="171.8" y="160.4">4.44</text>
<text x="83.8" y="165.6">SEATING</text>
<text x="83.8" y="167.7">PLANE</text>
<text x="143.7" y="167.7">G</text>
<text x="143.7" y="162.6">D</text>
<text x="143.8" y="165.1">F</text>
<text x="148.9" y="162.9">0.015</text>
<text x="148.9" y="165.5">0.040</text>
<text x="153.2" y="168">0.100 BSC</text>
<text x="156.2" y="162.9">0.021</text>
<text x="156.2" y="165.5">0.070</text>
<text x="164.5" y="162.9">0.39</text>
<text x="164.5" y="165.5">1.02</text>
<text x="168.5" y="168">2.54 BSC</text>
<text x="171.8" y="162.9">0.53</text>
<text x="171.8" y="165.5">1.77</text>
<text x="143.7" y="170.2">H</text>
<text x="143.9" y="172.8">J</text>
<text x="148.9" y="173.1">0.008</text>
<text x="153.2" y="170.5">0.050 BSC</text>
<text x="156.2" y="173.1">0.015</text>
<text x="164.5" y="173.1">0.21</text>
<text x="168.5" y="170.5">1.27 BSC</text>
<text x="171.8" y="173.1">0.38</text>
<text x="60" y="178.9">16 PL</text>
<text x="143.7" y="175.3">K</text>
<text x="143.8" y="177.9">L</text>
<text x="148.9" y="178.3">0.295</text>
<text x="149" y="175.7">0.110</text>
<text x="156.2" y="175.7">0.130</text>
<text x="156.2" y="178.3">0.305</text>
<text x="164.5" y="175.7">2.80</text>
<text x="164.5" y="178.3">7.50</text>
<text x="171.8" y="175.7">3.30</text>
<text x="171.8" y="178.3">7.74</text>
<text x="74.9" y="182.5">M</text>
<text x="86.4" y="182.5">M</text>
<text x="143.7" y="180.4">M</text>
<text x="143.8" y="183">S</text>
<text x="148.9" y="183.4">0.020</text>
<text x="150.9" y="180.8">0°</text>
<text x="156.2" y="183.4">0.040</text>
<text x="157.4" y="180.8">10°</text>
<text x="164.5" y="183.4">0.51</text>
<text x="165.5" y="180.8">0°</text>
<text x="171.8" y="183.4">1.01</text>
<text x="172.1" y="180.8">10°</text>
<text x="144.2" y="204.9">NOTES:</text>
<text x="145.3" y="207.3">1.</text>
<text x="148.4" y="207.3">DIMENSIONING AND TOLERANCING PER ANSI</text>
<text x="148.4" y="209.6">Y14.5M, 1982.</text>
<text x="38.8" y="211.1">16</text>
<text x="72.4" y="211.1">9</text>
<text x="145.3" y="212">2.</text>
<text x="145.3" y="214.4">3.</text>
<text x="148.4" y="212">CONTROLLING DIMENSION: MILLIMETER.</text>
<text x="148.4" y="214.4">DIMENSIONS A AND B DO NOT INCLUDE</text>
<text x="87.5" y="218">8 PL</text>
<text x="106.9" y="221.3">M</text>
<text x="115.2" y="221.3">M</text>
<text x="145.3" y="219.1">4.</text>
<text x="148.4" y="216.7">MOLD PROTRUSION.</text>
<text x="148.4" y="219.1">MAXIMUM MOLD PROTRUSION 0.15 (0.006)</text>
<text x="148.4" y="221.5">PER SIDE.</text>
<text x="39.3" y="222.4">1</text>
<text x="72.4" y="222.6">8</text>
<text x="145.3" y="223.8">5.</text>
<text x="148.4" y="223.8">DIMENSION D DOES NOT INCLUDE DAMBAR</text>
<text x="148.4" y="226.2">PROTRUSION. ALLOWABLE DAMBAR</text>
<text x="148.4" y="228.6">PROTRUSION SHALL BE 0.127 (0.005) TOTAL</text>
<text x="148.4" y="230.9">IN EXCESS OF THE D DIMENSION AT</text>
<text x="148.4" y="233.3">MAXIMUM MATERIAL CONDITION.</text>
<text x="155.7" y="237.7">MILLIMETERS</text>
<text x="173.2" y="237.7">INCHES</text>
<text x="111.3" y="245.3">X 45°</text>
<text x="149.5" y="240.3">DIM</text>
<text x="150.6" y="242.8">A</text>
<text x="150.6" y="245.3">B</text>
<text x="156.3" y="240.3">MIN</text>
<text x="156.4" y="242.8">9.80</text>
<text x="156.4" y="245.3">3.80</text>
<text x="162.8" y="242.8">10.00</text>
<text x="163.4" y="240.3">MAX</text>
<text x="163.8" y="245.3">4.00</text>
<text x="170.6" y="242.8">0.386</text>
<text x="170.6" y="245.3">0.150</text>
<text x="171.2" y="240.3">MIN</text>
<text x="178" y="242.8">0.393</text>
<text x="178" y="245.3">0.157</text>
<text x="178.1" y="240.3">MAX</text>
<text x="150.6" y="247.9">C</text>
<text x="150.6" y="250.4">D</text>
<text x="156.4" y="247.9">1.35</text>
<text x="156.4" y="250.5">0.35</text>
<text x="163.8" y="247.9">1.75</text>
<text x="163.8" y="250.5">0.49</text>
<text x="170.6" y="247.9">0.054</text>
<text x="170.6" y="250.4">0.014</text>
<text x="178" y="247.9">0.068</text>
<text x="178" y="250.4">0.019</text>
<text x="150.5" y="255.5">G</text>
<text x="150.7" y="253">F</text>
<text x="156.4" y="253">0.40</text>
<text x="159.3" y="255.3">1.27 BSC</text>
<text x="163.8" y="253">1.25</text>
<text x="170.6" y="253">0.016</text>
<text x="172.6" y="255.3">0.050 BSC</text>
<text x="178" y="253">0.049</text>
<text x="26.8" y="259.2">SEATING</text>
<text x="28.5" y="261.3">PLANE</text>
<text x="52.5" y="262.5">16 PL</text>
<text x="150.5" y="263.2">M</text>
<text x="150.6" y="260.6">K</text>
<text x="150.7" y="258.1">J</text>
<text x="156.4" y="258.1">0.19</text>
<text x="156.4" y="260.7">0.10</text>
<text x="158" y="263.2">0°</text>
<text x="163.8" y="258.1">0.25</text>
<text x="163.8" y="260.7">0.25</text>
<text x="164.9" y="263.2">7°</text>
<text x="170.6" y="258.1">0.008</text>
<text x="170.6" y="260.6">0.004</text>
<text x="172.7" y="263.2">0°</text>
<text x="178" y="258.1">0.009</text>
<text x="178" y="260.6">0.009</text>
<text x="180" y="263.2">7°</text>
<text x="69.8" y="266.2">M</text>
<text x="81.5" y="266.2">S</text>
<text x="90.2" y="266.2">S</text>
<text x="150.6" y="268.3">R</text>
<text x="150.6" y="265.7">P</text>
<text x="156.4" y="265.8">5.80</text>
<text x="156.4" y="268.3">0.25</text>
<text x="163.8" y="265.8">6.20</text>
<text x="163.8" y="268.3">0.50</text>
<text x="170.6" y="265.7">0.229</text>
<text x="170.6" y="268.3">0.010</text>
<text x="178" y="265.7">0.244</text>
<text x="178" y="268.3">0.019</text>
</g>
</svg>
